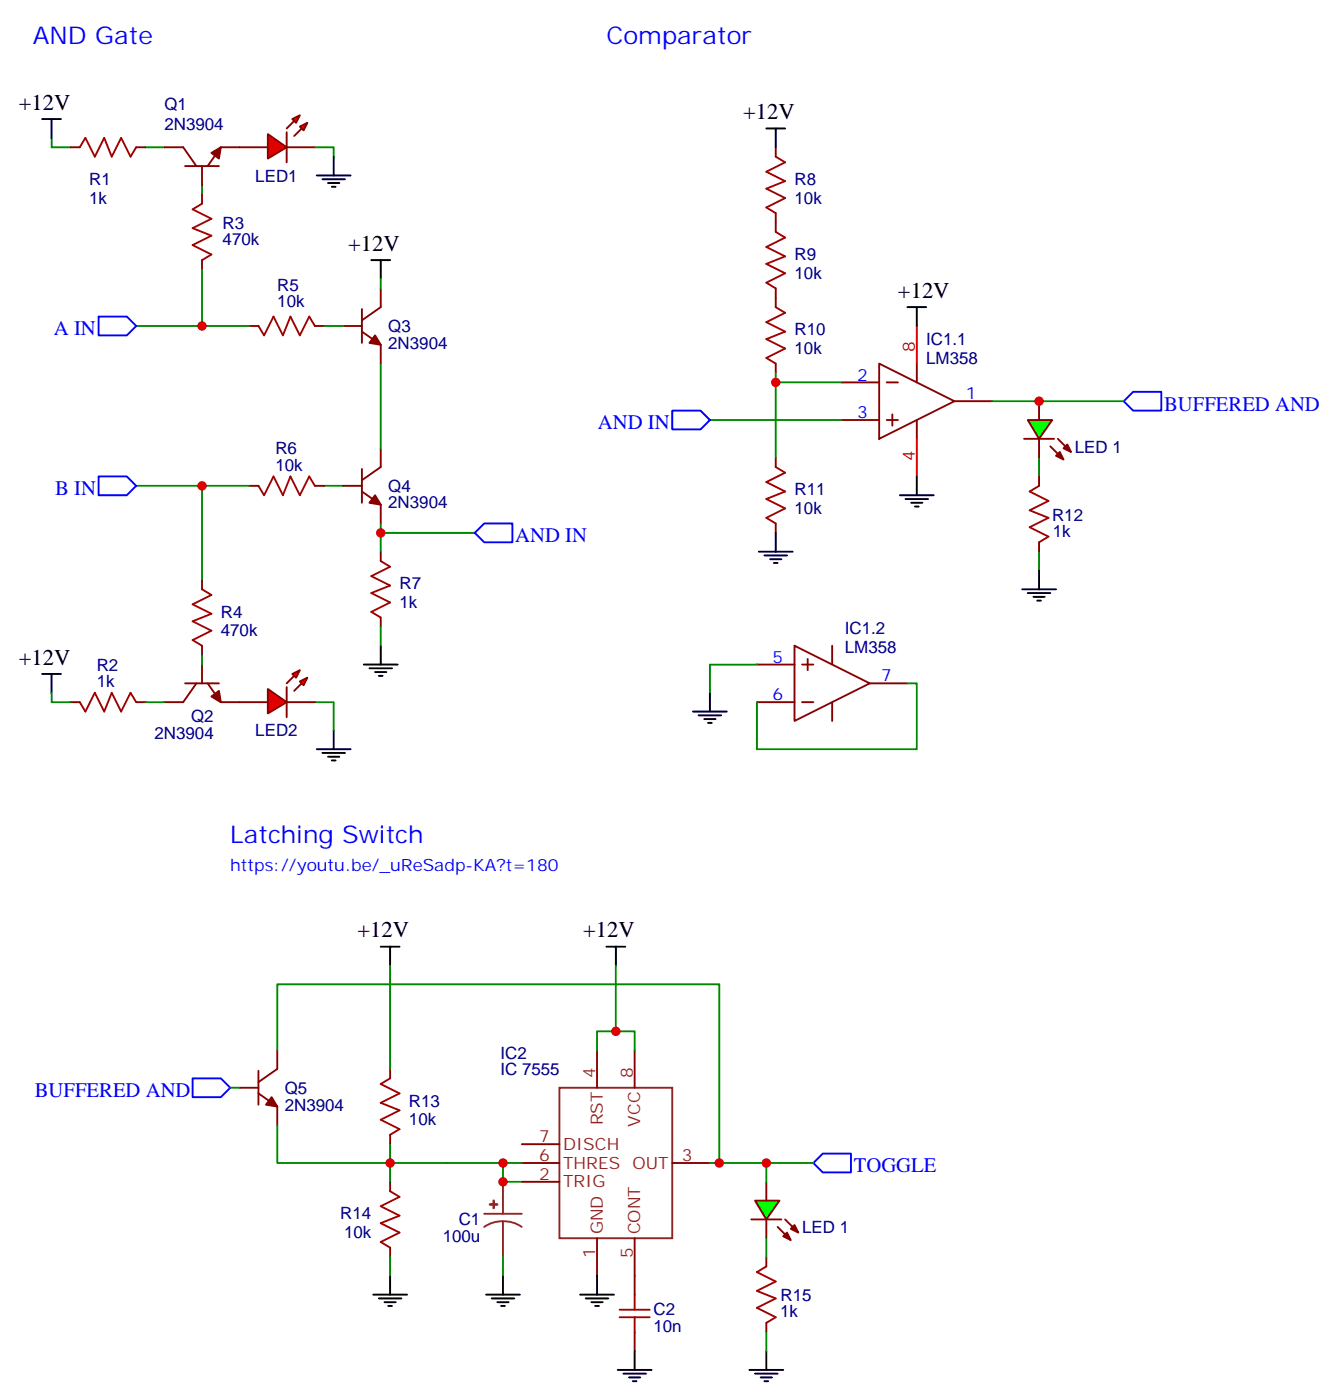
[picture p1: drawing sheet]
<svg xmlns="http://www.w3.org/2000/svg" width="250mm" height="263mm" viewBox="0 0 250 263" stroke-linecap="round" stroke-linejoin="round" font-family="sans-serif">
<path d="M104.9 204h21.2v28.2h-21.2z" fill="none" stroke="#8c2424" stroke-width=".35"/>
<path d="M112 197v7M119 197v7M97.9 214.6h7M97.9 218.1h7M126.1 218.1h7M97.9 221.7h7M112 232.2v7.1M119 232.2v7.1" fill="none" stroke="#870000" stroke-width=".35"/>
<path d="M112 239.3v3.5M108.8 242.8h6.3M109.9 243.5h4.2M110.9 244.2h2.1M111.6 244.9h.7M140.5 256.9h6.4M141.6 257.6h4.2M142.7 258.3h2.1M143.4 259h.7M143.7 253.4v3.5" fill="none" stroke="#000" stroke-width=".35"/>
<path d="M97.9 218.1h-3.6v3.6h3.6" fill="none" stroke="#008700" stroke-width=".35"/>
<path d="M141.6 225.2h4.6l-2.5 3.5z" fill="#0f0" stroke="#870000" stroke-width=".35"/>
<path d="M140.9 228.7h5.6z" fill="#f00" stroke="#870000" stroke-width=".35"/>
<g fill="#870000" stroke="#870000" stroke-width=".35">
<path d="M147.2 228.7l1.5 1.4z"/>
<path d="M145.8 230.1l1.4 1.4z"/>
<path d="M149 229.8l.7 1.4-1.4-.7z"/>
<path d="M146.9 231.9l.7-.7 .7 1.4z"/>
<path d="M50.9 205.8l1.1 1.7-2.1-.3z"/>
<path d="M70.3 62.9l1.1 1.8-2.1-.4z"/>
<path d="M70.3 92.9l1.1 1.8-2.1-.4z"/>
<path d="M39.7 130.6l1.4-1 .3 2.1z"/>
</g>
<g fill="none" stroke="#870000" stroke-width=".35">
<path d="M67.9 58v6.3M71.4 54.1v3.5l-3.5 2.5M46.7 61.1h1.8M59.1 61.1h1.7M64.3 61.1h3.6M67.9 62.2l3.5 2.5v3.5M157.8 71.7h7.1M157.8 78.8h7.1M164.9 68.2l14.1 7-14.1 7.1zM166.3 71.7h2.1M166.3 78.8h2.1M167.4 77.7v2.1"/>
<path d="M171.9 68.2v3.5M171.9 78.8v3.5M179 75.2h7.1M46.7 91.1h1.8M59.1 91.1h1.7M64.3 91.1h3.6M67.9 92.2l3.5 2.5v3.5M67.9 87.9v6.4M71.4 84.1v3.5l-3.5 2.5M37.9 108.8v1.7M71.4 103.5v1.7M71.4 115.8v1.8"/>
<path d="M13.2 131.7h1.8M25.5 131.7h1.8M34.7 128.2h6.4M36.8 128.2l-2.4 3.5h-3.6M37.9 121.1v1.8M37.9 124.6v3.6M38.9 128.2l2.5 3.5h3.5M52 197v3.5l-3.5 2.5M44.9 204h3.6M48.5 205.1l3.5 2.4v3.6M48.5 200.8v6.4M73.2 200.5v1.7"/>
<path d="M73.2 212.8v1.8M73.2 221.7v1.7M73.2 234v1.8M143.7 221.7v3.5M143.7 228.7v3.5M143.7 235.8v1.7M143.7 248.1v1.8"/>
</g>
<path d="M48.5 61.1l1 1.8 1.8-3.5 1.8 3.5 1.4-3.5 1.7 3.5 1.8-3.5 1.1 1.7M48.5 91.1l1 1.8 1.8-3.5 1.8 3.5 1.4-3.5 1.7 3.5 1.8-3.5 1.1 1.7M37.9 110.5l1.8 1.1-3.6 1.7 3.6 1.8-3.6 1.4 3.6 1.8-3.6 1.8 1.8 1M71.4 105.2l1.8 1.1-3.6 1.8 3.6 1.7-3.6 1.4 3.6 1.8-3.6 1.8 1.8 1M15 131.7l1 1.8 1.8-3.6 1.7 3.6 1.5-3.6 1.7 3.6 1.8-3.6 1 1.8M73.2 202.2l-1.8 1.1 3.5 1.8-3.5 1.7 3.5 1.4-3.5 1.8 3.5 1.8-1.7 1M73.2 223.4l1.7 1.1-3.5 1.7 3.5 1.8-3.5 1.4 3.5 1.8-3.5 1.7 1.8 1.1M143.7 237.5l-1.7 1.1 3.5 1.7-3.5 1.8 3.5 1.4-3.5 1.8 3.5 1.8-1.8 1" fill="none" stroke="#a10000" stroke-width=".35"/>
<g fill="none" stroke="#008700" stroke-width=".35">
<path d="M71.4 52.3v1.8M25.5 61.1h21.2M60.8 61.1h3.5M71.4 68.2v15.9M25.5 91.1h21.2M60.8 91.1h3.5M71.4 98.2v5.3M71.4 99.9h17.6M71.4 117.6v3.5M9.7 129.9v1.8h3.5M27.3 131.7h3.5M37.9 122.9v1.7"/>
<path d="M59.1 131.7h3.5v5.3M73.2 181.1v19.4M115.5 181.1v12.3h-3.5v3.6M115.5 193.4h3.5v3.6M83.7 218.1h10.6M133.1 218.1h10.6v3.6M73.2 235.8v3.5"/>
</g>
<g fill="none" stroke="#000" stroke-width=".35">
<path d="M69.6 48.8h3.6M71.4 48.8v3.5M170.2 57.6h3.5M171.9 57.6v3.5M7.9 126.4h3.5M9.7 126.4v3.5M62.6 137v3.5M68.2 124.6h6.4M69.3 125.3h4.2M70.3 126h2.2M71 126.8h.8M71.4 121.1v3.5"/>
<path d="M59.4 140.5h6.4M60.5 141.2h4.2M61.5 141.9h2.1M62.2 142.6h.7M71.4 177.6h3.5M73.2 177.6v3.5M113.7 177.6h3.6M115.5 177.6v3.5M73.2 239.3v3.5M70 242.8h6.3M71 243.5h4.3M72.1 244.2h2.1"/>
<path d="M72.8 244.9h.7"/>
</g>
<path d="M171.9 61.1v7.1M171.9 82.3v7.1" fill="none" stroke="#f00" stroke-width=".35"/>
<path d="M212.5 73.5h5.3v3.5h-5.3l-1.8-1.8zM90.8 98.2h5.3v3.5h-5.3l-1.8-1.8z" fill="none" stroke="#00f" stroke-width=".35"/>
<g fill="#f00" stroke="#870000" stroke-width=".35">
<path d="M50.2 129.2l3.6 2.5-3.6 2.1z"/>
<path d="M53.8 128.9v5.6z"/>
</g>
<g fill="#870000" stroke="#870000" stroke-width=".35">
<path d="M53.8 128.2l1.4-1.4z"/>
<path d="M56.6 128.2l-1.4 1.4z"/>
</g>
<g fill="#f00" stroke="#870000" stroke-width=".35">
<path d="M54.8 126.4l1.4-.7-.7 1.4z"/>
<path d="M56.2 127.8l1.4-.7-.7 1.4z"/>
</g>
<path d="M44.9 131.7h5.3M53.8 131.7h5.3" fill="none" stroke="#870000" stroke-width=".35"/>
<g fill="#f00" stroke="#870000" stroke-width=".35">
<path d="M50.2 25.2l3.6 2.4-3.6 2.1z"/>
<path d="M53.8 24.8v5.6z"/>
</g>
<g fill="#870000" stroke="#870000" stroke-width=".35">
<path d="M53.8 24.1l1.4-1.4z"/>
<path d="M56.6 24.1l-1.4 1.4z"/>
</g>
<g fill="#f00" stroke="#870000" stroke-width=".35">
<path d="M54.8 22.3l1.4-.7-.7 1.4z"/>
<path d="M56.2 23.7l1.4-.7-.7 1.4z"/>
</g>
<g fill="none" stroke="#870000" stroke-width=".35">
<path d="M13.2 27.6h1.8M25.5 27.6h1.8M30.8 27.6h3.6l2.4 3.6M34.7 31.2h6.4M37.9 31.2v3.5M37.9 36.4v1.8M50.2 27.6h-8.8l-2.5 3.6M53.8 27.6h5.3M145.5 27.6v1.8M145.5 40v3.5M37.9 48.8v1.8M145.5 54.1v3.5"/>
<path d="M145.5 68.2v1.8M145.5 85.8v1.8M145.5 98.2v1.7M194.9 89.4v1.7M194.9 101.7v1.8M142 131.7h7M142 124.6h7M149 121.1l14.1 7.1-14.1 7zM150.4 131.7h2.1M150.4 124.6h2.1M151.5 123.6v2.1M156.1 121.1v3.5"/>
<path d="M156.1 131.7v3.5M163.1 128.2h7.1"/>
</g>
<g fill="none" stroke="#008700" stroke-width=".35">
<path d="M9.7 25.9v1.7h3.5M27.3 27.6h3.5M37.9 34.7v1.7M59.1 27.6h3.5v1.8M37.9 50.6v10.5M133.1 78.8h24.7M145.5 70v15.8M145.5 71.7h12.3M186.1 75.2h24.6M37.9 91.1v17.7M194.9 85.8v3.6M194.9 103.5v3.5"/>
<path d="M142 124.6h-8.9v5.3M170.2 128.2h1.7v12.3h-29.9v-8.8M52 197v-12.4h82.9v33.5M43.2 204h1.7M52 211.1v7h31.7M73.2 214.6v7.1M94.3 235.8v3.5"/>
</g>
<g fill="none" stroke="#000" stroke-width=".35">
<path d="M7.9 22.3h3.5M9.7 22.3v3.6M59.4 32.9h6.4M60.5 33.6h4.2M61.5 34.3h2.1M62.2 35h.7M62.6 29.4v3.5M143.7 24.1h3.5M145.5 24.1v3.5M145.5 99.9v3.6M168.8 92.9h6.3M169.8 93.6h4.3"/>
<path d="M170.9 94.3h2.1M171.6 95h.7M171.9 89.4v3.5M142.3 103.5h6.4M143.4 104.2h4.2M144.4 104.9h2.1M145.1 105.6h.7M191.7 110.5h6.3M192.8 111.2h4.2M193.8 111.9h2.1M194.5 112.6h.7M194.9 107v3.5"/>
<path d="M130 133.5h6.3M131 134.2h4.3M132.1 134.9h2.1M132.8 135.6h.7M133.1 129.9v3.6M94.3 239.3v3.5M91.2 242.8h6.3M92.2 243.5h4.2M93.3 244.2h2.1M94 244.9h.7"/>
</g>
<path d="M15 27.6l1-1.7 1.8 3.5 1.7-3.5 1.5 3.5 1.7-3.5 1.8 3.5 1-1.8M37.9 38.2l-1.8 1.1 3.6 1.7-3.6 1.8 3.6 1.4-3.6 1.8 3.6 1.7-1.8 1.1M145.5 29.4l1.7 1-3.5 1.8 3.5 1.8-3.5 1.4 3.5 1.7-3.5 1.8 1.8 1.1M145.5 43.5l1.7 1.1-3.5 1.7 3.5 1.8-3.5 1.4 3.5 1.8-3.5 1.7 1.8 1.1M145.5 57.6l1.7 1.1-3.5 1.7 3.5 1.8-3.5 1.4 3.5 1.8-3.5 1.7 1.8 1.1M145.5 87.6l1.7 1.1-3.5 1.7 3.5 1.8-3.5 1.4 3.5 1.8-3.5 1.7 1.8 1.1M194.9 91.1l-1.8 1.1 3.5 1.7-3.5 1.8 3.5 1.4-3.5 1.8 3.5 1.7-1.7 1.1" fill="none" stroke="#a10000" stroke-width=".35"/>
<path d="M39.7 28.7l1.7-1.1-.3 2.1z" fill="#870000" stroke="#870000" stroke-width=".35"/>
<path d="M126.1 77h5.3l1.7 1.8-1.7 1.7h-5.3zM36.1 202.2h5.3l1.8 1.8-1.8 1.8h-5.3z" fill="none" stroke="#00f" stroke-width=".35"/>
<path d="M90.8 227.6h7.1M94.3 229.1l1.9 .2 1.7 .8M94.3 229.1l-1.8 .2-1.7 .8M94.3 221.7v5.9M94.3 229.1v6.7" fill="none" stroke="#8c2424" stroke-width=".35"/>
<g fill="#8c2424" stroke="#8c2424" stroke-width=".35">
<path d="M91.9 225.9h1.4z"/>
<path d="M92.6 225.2v1.4z"/>
</g>
<path d="M192.8 78.8h4.5l-2.4 3.5z" fill="#0f0" stroke="#870000" stroke-width=".35"/>
<path d="M192.1 82.3h5.6z" fill="#f00" stroke="#870000" stroke-width=".35"/>
<g fill="#870000" stroke="#870000" stroke-width=".35">
<path d="M198.4 82.3l1.4 1.4z"/>
<path d="M197 83.7l1.4 1.4z"/>
<path d="M199.5 84.1l.7-.7 .7 1.4z"/>
<path d="M198 85.5l.8-.7 .7 1.4z"/>
</g>
<path d="M194.9 75.2v3.6M194.9 82.3v3.5M119 239.3v3.5M119 249.9v3.5" fill="none" stroke="#870000" stroke-width=".35"/>
<path d="M116.2 247.1h5.6M116.2 245.6h5.6M119 242.8v2.8M119 247.1v2.8" fill="none" stroke="#a10000" stroke-width=".35"/>
<path d="M115.9 256.9h6.3M116.9 257.6h4.2M118 258.3h2.1M118.7 259h.7M119 253.4v3.5" fill="none" stroke="#000" stroke-width=".35"/>
<path d="M18.5 59.4h5.3l1.7 1.7-1.7 1.8h-5.3zM18.5 89.4h5.3l1.7 1.7-1.7 1.8h-5.3zM154.3 216.4h5.3v3.5h-5.3l-1.8-1.8z" fill="none" stroke="#00f" stroke-width=".35"/>
<path d="M143.7 218.1h8.8M143.7 232.2v3.6M143.7 249.9v3.5" fill="none" stroke="#008700" stroke-width=".35"/>
<g fill="#c00">
<circle cx="115.5" cy="193.4" r=".88"/>
<circle cx="94.3" cy="218.1" r=".88"/>
<circle cx="71.4" cy="99.9" r=".88"/>
<circle cx="37.9" cy="61.1" r=".88"/>
<circle cx="37.9" cy="91.1" r=".88"/>
<circle cx="145.5" cy="71.7" r=".88"/>
<circle cx="134.9" cy="218.1" r=".88"/>
<circle cx="73.2" cy="218.1" r=".88"/>
<circle cx="94.3" cy="221.7" r=".88"/>
<circle cx="194.9" cy="75.2" r=".88"/>
<circle cx="143.7" cy="218.1" r=".88"/>
</g>
<g font-size="4.6" fill="#00f">
<text x="6.1" y="8.2">AND Gate</text>
<text x="113.7" y="8.2">Comparator</text>
<text x="43.2" y="158.2">Latching Switch</text>
</g>
<g font-size="4.2">
<text x="3.5" y="20.6">+12V</text>
<text x="139.4" y="22.3">+12V</text>
<text x="65.3" y="47">+12V</text>
<text x="168.4" y="55.8">+12V</text>
<text x="3.5" y="124.6">+12V</text>
<text x="67" y="175.8">+12V</text>
<text x="109.4" y="175.8">+12V</text>
</g>
<g font-size="3.9" fill="#00f">
<text x="10.1" y="62.9">A IN</text>
<text x="218.3" y="77">BUFFERED AND</text>
<text x="112.1" y="80.5">AND IN</text>
<text x="10.4" y="92.9">B IN</text>
<text x="96.6" y="101.7">AND IN</text>
<text x="6.5" y="205.8">BUFFERED AND</text>
<text x="160.1" y="219.9">TOGGLE</text>
</g>
<g font-size="3.2" fill="#000080">
<text x="30.8" y="20.6">Q1</text>
<text x="30.8" y="24.4">2N3904</text>
<text x="16.7" y="34.7">R1</text>
<text x="47.9" y="34.1">LED1</text>
<text x="149" y="34.7">R8</text>
<text x="16.7" y="38.2">1k</text>
<text x="149" y="38.2">10k</text>
<text x="41.8" y="46">470k</text>
<text x="41.8" y="42.9">R3</text>
<text x="149" y="52.3">10k</text>
<text x="149" y="48.8">R9</text>
<text x="52" y="57.6">10k</text>
<text x="52" y="54.5">R5</text>
<text x="72.8" y="65.4">2N3904</text>
<text x="72.8" y="62.3">Q3</text>
<text x="149" y="62.9">R10</text>
<text x="173.7" y="64.7">IC1.1</text>
<text x="149" y="66.4">10k</text>
<text x="173.7" y="68.2">LM358</text>
<text x="51.7" y="88.3">10k</text>
<text x="51.7" y="85.2">R6</text>
<text x="201.6" y="84.9">LED 1</text>
<text x="72.8" y="95.4">2N3904</text>
<text x="72.8" y="92.3">Q4</text>
<text x="149" y="92.9">R11</text>
<text x="149" y="96.4">10k</text>
<text x="197.3" y="97.6">R12</text>
<text x="197.5" y="100.8">1k</text>
<text x="74.9" y="110.5">R7</text>
<text x="41.4" y="119.3">470k</text>
<text x="41.4" y="115.8">R4</text>
<text x="74.9" y="114.1">1k</text>
<text x="158.5" y="118.9">IC1.2</text>
<text x="18.1" y="125.8">R2</text>
<text x="158.5" y="122.4">LM358</text>
<text x="18.1" y="128.9">1k</text>
<text x="35.8" y="135.4">Q2</text>
<text x="29" y="138.6">2N3904</text>
<text x="47.9" y="138.1">LED2</text>
<text x="93.9" y="201.6">IC 7555</text>
<text x="93.9" y="198.6">IC2</text>
<text x="53.4" y="208.3">2N3904</text>
<text x="53.4" y="205.1">Q5</text>
<text x="76.7" y="207.5">R13</text>
<text x="76.7" y="211.1">10k</text>
<text x="63.8" y="228.7">R14</text>
<text x="64.5" y="232.2">10k</text>
<text x="83" y="233">100u</text>
<text x="86" y="229.8">C1</text>
<text x="150.4" y="231.2">LED 1</text>
<text x="146.4" y="244">R15</text>
<text x="122.6" y="249.9">10n</text>
<text x="122.6" y="246.7">C2</text>
<text x="146.3" y="247.1">1k</text>
</g>
<g font-size="3.2" fill="#00f">
<text x="160.8" y="71.4">2</text>
<text x="181.1" y="74.9">1</text>
<text x="160.8" y="78.4">3</text>
<text x="144.9" y="124.3">5</text>
<text x="144.9" y="131.3">6</text>
<text x="165.2" y="127.8">7</text>
<text x="43.2" y="163.4">https://youtu.be/_uReSadp-KA?t=180</text>
</g>
<g font-size="3.2" fill="#f00">
<text x="171.6" y="66.1" transform="rotate(-90 171.6 66.1)">8</text>
<text x="171.6" y="86.4" transform="rotate(-90 171.6 86.4)">4</text>
</g>
<g font-size="3.2" fill="#8d2323">
<text x="111.6" y="202.2" transform="rotate(-90 111.6 202.2)">4</text>
<text x="118.7" y="202.2" transform="rotate(-90 118.7 202.2)">8</text>
<text x="101.1" y="214.2">7</text>
<text x="105.6" y="215.7">DISCH</text>
<text x="113" y="211" transform="rotate(-90 113 211)">RST</text>
<text x="120.1" y="211.3" transform="rotate(-90 120.1 211.3)">VCC</text>
<text x="101.1" y="217.8">6</text>
<text x="101.1" y="221.3">2</text>
<text x="105.6" y="219.2">THRES</text>
<text x="118.6" y="219.2">OUT</text>
<text x="127.8" y="217.8">3</text>
<text x="105.6" y="222.7">TRIG</text>
<text x="113" y="231.5" transform="rotate(-90 113 231.5)">GND</text>
<text x="120.1" y="231.5" transform="rotate(-90 120.1 231.5)">CONT</text>
<text x="111.6" y="236" transform="rotate(-90 111.6 236)">1</text>
<text x="118.7" y="236" transform="rotate(-90 118.7 236)">5</text>
</g>
</svg>
